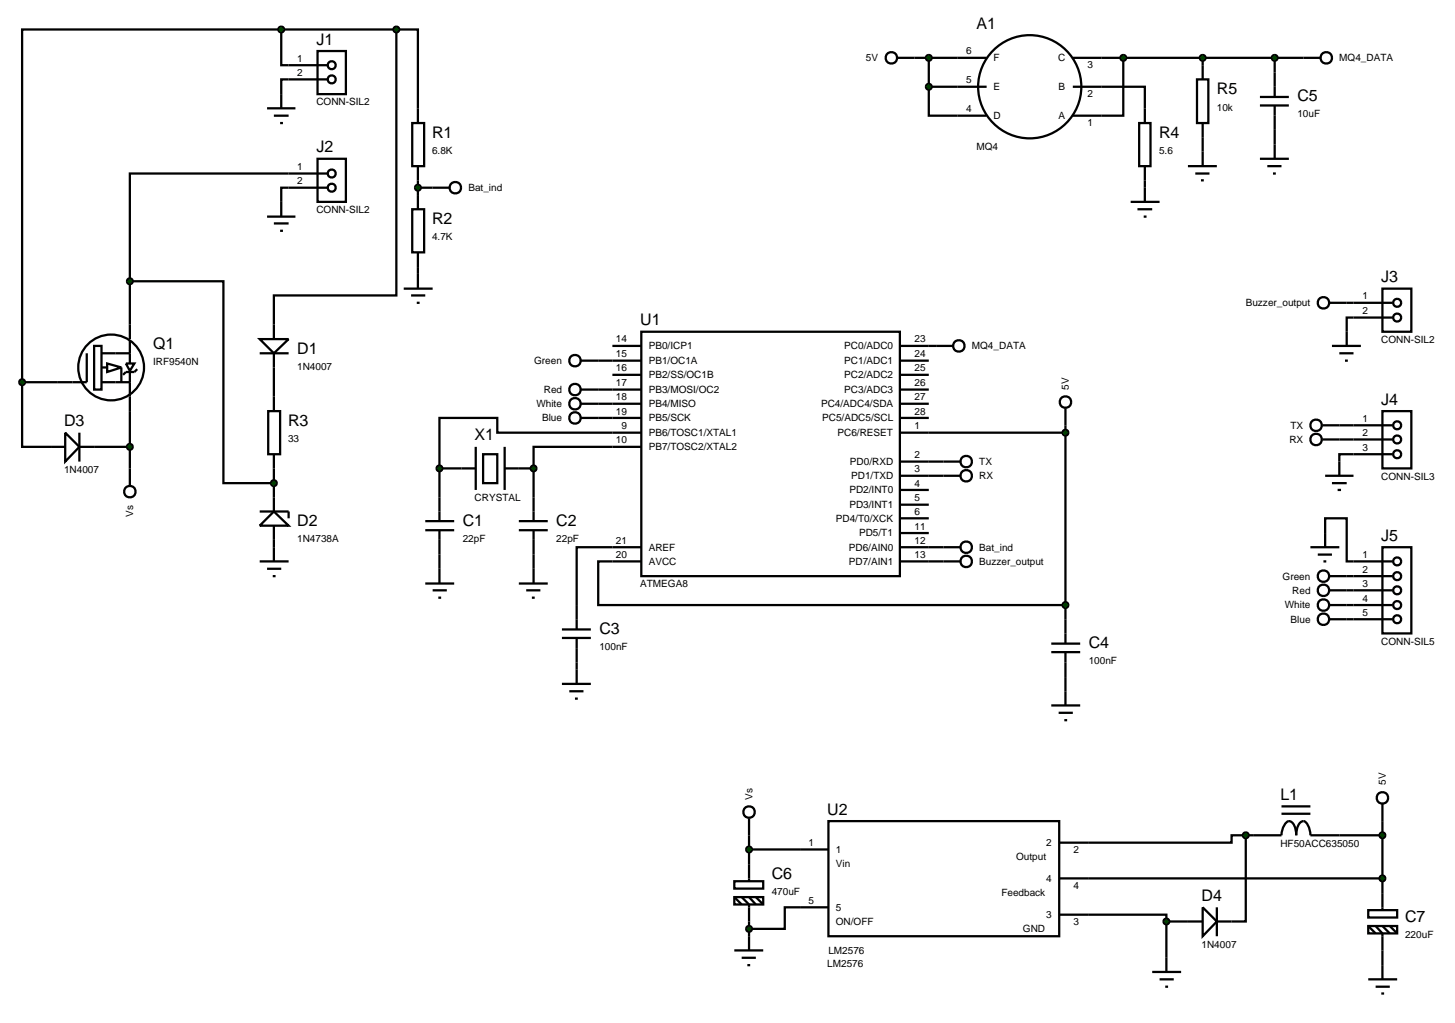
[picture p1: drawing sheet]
<svg xmlns="http://www.w3.org/2000/svg" width="257mm" height="180mm" viewBox="0 0 257 180" stroke-linecap="round" stroke-linejoin="round" font-family="sans-serif">
<g fill="none" stroke="#000" stroke-width=".4">
<path d="M47.1 19.1h5M49.6 5.2v6.3h8.1M49.6 5.2h-45.7v62.2M49.6 5.2h20.3M56 9h5v7.6h-5zM57.7 14h-8.1v5.1M69.9 5.2h3.8v13.9M69.9 5.2v46.9h-21.6v7.7M161.3 10.2h12.7M163.8 15.3v5.1h10.2M163.8 10.2v5.1M163.8 15.3h10.2"/>
<path d="M189.2 15.3h12.7v3.8M189.2 10.2h40.7M198.1 10.2v10.2h-8.9M212.1 10.2v1.3M224.8 10.2v2.6M47.1 38.2h5M48.3 20.4h2.6M48.3 39.4h2.6M49.4 21.7h.5M56 28h5v7.6h-5zM57.7 33.1h-8.1v5.1M57.7 30.6h-34.8v19"/>
<path d="M73.7 31.8v2.6M73.7 33.1h5.6M201.9 31.8v1.3M212.1 24.2v2.5M224.8 22.9v2.6M22.9 49.6h16.5v35.6h8.9M22.9 49.6v10.2M45.8 59.8h5.1l-2.6 2.5zM49.4 40.7h.5M71.2 50.9h5.1M72.5 52.1h2.5M73.5 53.4h.5"/>
<path d="M73.7 47.1v3.8M113.1 58.5h45.6v43.1h-45.6zM237.5 53.4h8.1M243.8 50.9h5.1v7.6h-5.1zM245.6 56h-8.1v2.5M3.9 67.4v11.4h7.6M11.5 76.3l2.5 2.5-2.5 2.6zM14 78.8h8.9M14 76.3v5.1M15.3 62.3v5.1h-11.4M16.6 61h1.3v7.7h-1.3zM17.9 67.4h5"/>
<path d="M17.9 62.3h5M17.9 64.8h1M18.9 64.1l2.5 .7-2.5 .8zM21.4 64.8v2.6M22.2 64.1h1.5l-.8 1.3zM22.9 60v4.1M22.9 65.6v20.1M24.2 65.1l-.5 .5h-1.5l-.5 .5M45.8 62.3h5.1M48.3 62.3v7.6M83.9 78.8v7.6M89 78.8v7.6"/>
<path d="M105.5 68.7h7.6M105.5 63.6h7.6M105.5 71.2h7.6M105.5 73.7h7.6M108 61h5.1M108 66.1h5.1M113.1 78.8h-19v3.8M113.1 76.3h-25.4v-2.6h-10.2v8.9M158.7 68.7h5.1M158.7 63.6h5.1M158.7 71.2h5.1M158.7 73.7h5.1"/>
<path d="M158.7 61h6.4M158.7 76.3h29.2M158.7 66.1h5.1M187.9 75v34.2M236.2 75h9.4M236.2 77.5h9.4M243.8 72.5h5.1v10.1h-5.1zM45.8 99h5.1M45.8 90.2h5.1v1.2M48.3 90.2l2.6 2.5h-5.1zM48.3 82.6v7.6M48.3 92.7v6.3"/>
<path d="M77.5 82.6h6.4M77.5 82.6v5.1M77.5 97.8v2.5M85.2 80.1h2.5v5.1h-2.5zM89 82.6h5.1M94.1 82.6v5.1M94.1 97.8v2.5M113.1 96.5h-11.4v10.2M113.1 99h-7.6v7.7h82.4M158.7 96.5h7.7M158.7 99h7.7M158.7 81.4h7.7"/>
<path d="M158.7 83.9h7.7M158.7 86.4h5.1M158.7 89h5.1M158.7 91.4h5.1M158.7 94h5.1M233.7 94v-2.6h3.8v7.6h8.1M243.8 96.5h5.1v15.2h-5.1zM245.6 80.1h-9.4v1.3M47.1 100.3h2.5M48.1 101.6h.5M101.7 116.8v1.3M187.9 119.4v2.5"/>
<path d="M237.5 101.6h8.1M237.5 104.1h8.1M237.5 106.7h8.1M237.5 109.2h8.1M132.1 147.3v5.1M132.1 149.8h9M141.1 160h-2.7v3.8h-6.3M191.9 154.9h51.9M219.7 147.3v15.2h-2.5M219.7 147.3h-2.5v1.3h-25.3M219.7 147.3h1.3M236.2 147.3h7.6"/>
<path d="M243.8 144.8v12.7M132.1 162.5v2.6M191.9 161.3h13.8v1.2M205.7 162.5v6.4M205.7 162.5h3.8M243.8 167.6v2.6"/>
<circle cx="58.5" cy="14" r=".7"/>
<circle cx="58.5" cy="11.5" r=".7"/>
<circle cx="181.6" cy="15.3" r="9.1"/>
<circle cx="58.5" cy="30.6" r=".7"/>
<circle cx="58.5" cy="33.1" r=".7"/>
<circle cx="80.3" cy="33.1" r="1.01"/>
<circle cx="246.4" cy="56" r=".7"/>
<circle cx="246.4" cy="53.4" r=".7"/>
<circle cx="19.6" cy="64.8" r="5.8"/>
<circle cx="246.4" cy="77.5" r=".7"/>
<circle cx="246.4" cy="75" r=".7"/>
<circle cx="22.9" cy="86.7" r="1.01"/>
<circle cx="246.4" cy="99" r=".7"/>
<circle cx="246.4" cy="80.1" r=".7"/>
<circle cx="246.4" cy="101.6" r=".7"/>
<circle cx="246.4" cy="109.2" r=".7"/>
<circle cx="246.4" cy="106.7" r=".7"/>
<circle cx="246.4" cy="104.1" r=".7"/>
</g>
<path d="M22.5 78.5l.4-.2-.5 .5zM22.9 78.3l.3 .1 .2 .4zM22.9 79.3l.5-.5-.2 .4zM22.4 78.8l.5 .5-.4-.2z" fill="#004000" stroke="#000" stroke-width=".4"/>
<path d="M22.4 78.8l.5-.5 .5 .5-.5 .5z" fill="#004000"/>
<g fill="none" stroke="#000" stroke-width=".4">
<path d="M158.2 10.2h3.1"/>
<circle cx="157.2" cy="10.2" r="1.01"/>
</g>
<g fill="#004000" stroke="#000" stroke-width=".4">
<path d="M163.5 9.8l.3-.1-.5 .5zM163.8 9.7l.3 .1 .2 .4zM164.3 10.2l-.1 .3-.4 .2zM163.3 10.2l.5 .5-.4-.2z"/>
<path d="M163.5 14.9l.3-.1-.5 .5zM163.8 14.8l.3 .1 .2 .4zM164.3 15.3l-.2 .4-.3 .1zM163.3 15.3l.5 .5-.4-.2z"/>
</g>
<g fill="#004000">
<path d="M163.3 10.2l.5-.5 .5 .5-.5 .5z"/>
<path d="M163.3 15.3l.5-.5 .5 .5-.5 .5z"/>
</g>
<path d="M73.7 19.1v2.6M72.7 21.7h2.1v7.6h-2.1zM72.7 36.9h2.1v7.6h-2.1zM73.7 29.3v2.5M73.7 34.4v2.5M73.7 44.5v2.6M47.3 72.5h2.1v7.6h-2.1zM48.3 69.9v2.6M48.3 80.1v2.5" fill="none" stroke="#000" stroke-width=".4"/>
<path d="M73.4 32.7l.3-.1-.5 .5zM73.7 32.6l.3 .1 .2 .4zM73.7 33.6l.5-.5-.2 .4zM73.2 33.1l.5 .5-.4-.2z" fill="#004000" stroke="#000" stroke-width=".4"/>
<path d="M73.7 32.6l.5 .5-.5 .5-.5-.5z" fill="#004000"/>
<path d="M201.9 19.1v2.6M211.1 14h2v7.7h-2zM212.1 11.5v2.5M200.9 21.7h2v7.6h-2zM201.9 29.3v2.5M212.1 21.7v2.5" fill="none" stroke="#000" stroke-width=".4"/>
<path d="M197.7 9.9l.4-.2-.5 .5zM198.1 9.7l.3 .1 .2 .4zM198.6 10.2l-.1 .3-.4 .2zM197.6 10.2l.5 .5-.4-.2z" fill="#004000" stroke="#000" stroke-width=".4"/>
<path d="M197.6 10.2l.5-.5 .5 .5-.5 .5z" fill="#004000"/>
<g fill="none" stroke="#000" stroke-width=".4">
<path d="M222.2 17.1h5.1M222.2 18.6h5.1M224.8 12.8v4.3M224.8 18.6v4.3M199.4 35.6h5.1M200.6 36.9h2.6M201.7 38.2h.5M201.9 33.1v2.5M209.5 29.3h5.1M210.8 30.6h2.5M211.8 31.8h.5M212.1 26.7v2.6"/>
<path d="M222.2 28h5.1M223.5 29.3h2.5M224.5 30.6h.5M224.8 25.5v2.5M75 91.9h5.1M75 93.5h5.1M77.5 87.7v4.2M77.5 93.5v4.3M91.5 91.9h5.1M91.5 93.5h5.1M94.1 87.7v4.2M94.1 93.5v4.3"/>
</g>
<path d="M211.7 9.9l.4-.2-.5 .5zM212.1 9.7l.3 .1 .2 .4zM212.6 10.2l-.1 .3-.4 .2zM211.6 10.2l.5 .5-.4-.2z" fill="#004000" stroke="#000" stroke-width=".4"/>
<path d="M211.6 10.2l.5-.5 .5 .5-.5 .5z" fill="#004000"/>
<g fill="none" stroke="#000" stroke-width=".4">
<path d="M229.9 10.2h3"/>
<circle cx="233.9" cy="10.2" r="1.01"/>
</g>
<g fill="#004000" stroke="#000" stroke-width=".4">
<path d="M224.4 9.9l.4-.2-.5 .5zM224.8 9.7l.3 .1 .2 .4zM225.3 10.2l-.1 .3-.4 .2zM224.3 10.2l.5 .5-.4-.2z"/>
<path d="M93.8 82.2l.3-.1-.5 .5zM94.1 82.1l.3 .1 .2 .4zM94.1 83.1l.5-.5-.2 .4zM93.6 82.6l.5 .5-.4-.2z"/>
</g>
<g fill="#004000">
<path d="M224.3 10.2l.5-.5 .5 .5-.5 .5z"/>
<path d="M94.1 82.1l.5 .5-.5 .5-.5-.5z"/>
</g>
<g fill="none" stroke="#000" stroke-width=".4">
<path d="M102.4 68.7h3.1M102.4 63.6h3.1M102.4 71.2h3.1M102.4 73.7h3.1M166.4 96.5h3M166.4 99h3M75 102.9h5.1M76.3 104.1h2.5M77.3 105.4h.5M77.5 100.3v2.6M91.5 102.9h5.1M92.8 104.1h2.5"/>
<path d="M93.8 105.4h.5M94.1 100.3v2.6"/>
<circle cx="101.4" cy="68.7" r="1.01"/>
<circle cx="101.4" cy="73.7" r="1.01"/>
<circle cx="101.4" cy="63.6" r="1.01"/>
<circle cx="101.4" cy="71.2" r="1.01"/>
<circle cx="170.4" cy="96.5" r="1.01"/>
<circle cx="170.4" cy="99" r="1.01"/>
</g>
<path d="M77.2 82.2l.3-.1-.5 .5zM77.5 82.1l.4 .2 .1 .3zM77.5 83.1l.5-.5-.1 .3zM77 82.6l.5 .5-.4-.2z" fill="#004000" stroke="#000" stroke-width=".4"/>
<path d="M77.5 82.1l.5 .5-.5 .5-.5-.5z" fill="#004000"/>
<g fill="none" stroke="#000" stroke-width=".4">
<path d="M234.4 53.4h3.1M237.5 58.5v2.5M165.1 61h3M233.2 75h3M233.2 77.5h3M234.9 61h5.1M236.2 62.3h2.5M237.2 63.6h.5M166.4 81.4h3M166.4 83.9h3M231.1 96.5h5.1M232.4 97.8h2.5"/>
<path d="M233.4 99h.5M233.7 83.9h5M233.7 94v2.5M234.9 85.2h2.6M235.9 86.4h.6M236.2 81.4v2.5M99.1 111h5.1M99.1 112.5h5.1M101.7 106.7v4.3M101.7 112.5v4.3M101.7 118.1v2.5M185.4 113.5h5.1"/>
<path d="M185.4 115h5.1M187.9 109.2v4.3M187.9 115v4.4M234.4 101.6h3.1M234.4 104.1h3.1M234.4 106.7h3.1M234.4 109.2h3.1M99.1 120.6h5.1M100.4 121.9h2.5M101.4 123.2h.5"/>
<circle cx="233.4" cy="53.4" r="1.01"/>
<circle cx="169.1" cy="61" r="1.01"/>
<circle cx="232.1" cy="75" r="1.01"/>
<circle cx="232.1" cy="77.5" r="1.01"/>
<circle cx="170.4" cy="83.9" r="1.01"/>
<circle cx="170.4" cy="81.4" r="1.01"/>
<circle cx="233.4" cy="101.6" r="1.01"/>
<circle cx="233.4" cy="109.2" r="1.01"/>
<circle cx="233.4" cy="106.7" r="1.01"/>
<circle cx="233.4" cy="104.1" r="1.01"/>
</g>
<path d="M187.6 106.3l.3-.1-.5 .5zM187.9 106.2l.4 .2 .1 .3zM188.4 106.7l-.1 .3-.4 .2zM187.4 106.7l.5 .5-.4-.2z" fill="#004000" stroke="#000" stroke-width=".4"/>
<path d="M187.9 106.2l.5 .5-.5 .5-.5-.5z" fill="#004000"/>
<g fill="none" stroke="#000" stroke-width=".4">
<path d="M187.9 72v3M185.4 124.4h5.1M186.7 125.7h2.5M187.7 127h.5M187.9 121.9v2.5"/>
<circle cx="187.9" cy="70.9" r="1.01"/>
</g>
<path d="M187.5 76l.4-.2-.5 .5zM187.9 75.8l.4 .2 .1 .3zM188.4 76.3l-.1 .3-.4 .2zM187.4 76.3l.5 .5-.4-.2z" fill="#004000" stroke="#000" stroke-width=".4"/>
<path d="M187.4 76.3l.5-.5 .5 .5-.5 .5z" fill="#004000"/>
<g fill="none" stroke="#000" stroke-width=".4">
<path d="M129.5 155.4h5.1v1.3h-5.1zM129.5 158.2h5.1v1.3h-5.1zM129.5 158.2l1.3 1.3M130.8 158.2l1.3 1.3v3M132.1 144.3v3M132.1 152.4v3M132.1 158.2l1.2 1.3M133.3 158.2l1.3 1.3M141.1 149.8h5M141.1 160h5M146.1 144.8h40.7v20.3h-40.7zM186.8 148.6h5.1"/>
<path d="M186.8 154.9h5.1M129.5 167.6h5.1M130.8 168.9h2.5M131.8 170.2h.5M132.1 165.1v2.5M186.8 161.3h5.1"/>
<circle cx="132.1" cy="143.2" r="1.01"/>
</g>
<path d="M131.7 149.5l.4-.2-.5 .5zM132.1 149.3l.4 .2 .1 .3zM132.6 149.8l-.2 .4-.3 .1zM131.6 149.8l.5 .5-.3-.1z" fill="#004000" stroke="#000" stroke-width=".4"/>
<path d="M131.6 149.8l.5-.5 .5 .5-.5 .5z" fill="#004000"/>
<g fill="none" stroke="#000" stroke-width=".4">
<path d="M212.1 160l2.5 2.5-2.5 2.6zM214.6 160v5.1M221 147.3h5a2.6 2.6 0 0 1 1.3-2.5 1.44 1.44 0 0 1 1.1 1.3l.2 1.2a2.98 2.98 0 0 1 .9-2.4 .85 .85 0 0 1 1.2 .7l.3 1.1 .1 .6h5.1M226 143.5h5.1M226 142.2h5.1M243.8 141.7v3.1M243.8 157.5v3M203.2 171.4h5.1M204.5 172.7h2.5M205.5 174h.5M205.7 168.9v2.5M209.5 162.5h2.6"/>
<path d="M214.6 162.5h2.6M241.3 160.5h5.1v1.3h-5.1zM241.3 163.3h5.1v1.3h-5.1zM241.3 163.3l1.3 1.3M241.3 172.7h5.1M242.6 163.3l1.2 1.3v3M242.6 174h2.5M243.6 175.2h.5M243.8 170.2v2.5M243.8 163.3l1.3 1.3M245.1 163.3l1.3 1.3"/>
<circle cx="243.8" cy="140.7" r="1.01"/>
</g>
<g fill="#004000" stroke="#000" stroke-width=".4">
<path d="M243.4 147l.4-.2-.5 .5zM243.8 146.8l.3 .1 .2 .4zM244.3 147.3l-.1 .3-.4 .2zM243.3 147.3l.5 .5-.4-.2z"/>
<path d="M69.5 4.9l.4-.2-.5 .5zM69.9 4.7l.4 .2 .1 .3zM69.9 5.7l.5-.5-.1 .3zM69.4 5.2l.5 .5-.3-.1z"/>
<path d="M219.3 147l.4-.2-.5 .5zM219.7 146.8l.3 .1 .2 .4zM220.2 147.3l-.1 .3-.4 .2zM219.2 147.3l.5 .5-.4-.2z"/>
<path d="M243.5 154.5l.3-.1-.5 .5zM243.8 154.4l.4 .2 .1 .3zM243.8 155.4l.5-.5-.2 .4zM243.3 154.9l.5 .5-.3-.1z"/>
<path d="M205.3 162.2l.4-.2-.5 .5zM205.7 162l.4 .2 .1 .3zM205.7 163l.5-.5-.2 .4zM205.2 162.5l.5 .5-.3-.1z"/>
<path d="M131.7 163.5l.4-.2-.5 .5zM132.1 163.3l.4 .2 .1 .3zM132.6 163.8l-.2 .4-.3 .1zM131.6 163.8l.5 .5-.3-.1z"/>
<path d="M48 84.8l.3-.1-.5 .5zM48.3 84.7l.4 .2 .1 .3zM48.3 85.7l.5-.5-.2 .4zM47.8 85.2l.5 .5-.4-.2z"/>
<path d="M22.5 49.3l.4-.2-.5 .5zM22.9 49.1l.3 .1 .2 .4zM23.4 49.6l-.1 .3-.4 .2zM22.4 49.6l.5 .5-.4-.2z"/>
<path d="M49.2 4.9l.4-.2-.5 .5zM49.6 4.7l.3 .1 .2 .4zM49.6 5.7l.5-.5-.2 .4zM49.1 5.2l.5 .5-.4-.2z"/>
<path d="M3.5 67.1l.4-.2-.5 .5zM3.9 66.9l.3 .1 .2 .4zM3.9 67.9l.5-.5-.2 .4zM3.4 67.4l.5 .5-.4-.2z"/>
</g>
<g fill="#004000">
<path d="M243.3 147.3l.5-.5 .5 .5-.5 .5z"/>
<path d="M69.4 5.2l.5-.5 .5 .5-.5 .5z"/>
<path d="M219.2 147.3l.5-.5 .5 .5-.5 .5z"/>
<path d="M243.8 154.4l.5 .5-.5 .5-.5-.5z"/>
<path d="M205.2 162.5l.5-.5 .5 .5-.5 .5z"/>
<path d="M131.6 163.8l.5-.5 .5 .5-.5 .5z"/>
<path d="M48.3 84.7l.5 .5-.5 .5-.5-.5z"/>
<path d="M22.4 49.6l.5-.5 .5 .5-.5 .5z"/>
<path d="M49.1 5.2l.5-.5 .5 .5-.5 .5z"/>
<path d="M3.4 67.4l.5-.5 .5 .5-.5 .5z"/>
</g>
<g font-size="2.8">
<text x="172.2" y="5.1">A1</text>
<text x="55.8" y="7.9">J1</text>
<text x="214.6" y="16.6">R5</text>
<text x="228.8" y="17.9">C5</text>
<text x="55.8" y="26.9">J2</text>
<text x="76.2" y="24.3">R1</text>
<text x="204.4" y="24.3">R4</text>
<text x="76.2" y="39.5">R2</text>
<text x="243.6" y="49.8">J3</text>
<text x="112.9" y="57.4">U1</text>
<text x="27" y="61.6">Q1</text>
<text x="52.4" y="62.4">D1</text>
<text x="243.6" y="71.4">J4</text>
<text x="11.3" y="75.2">D3</text>
<text x="50.8" y="75.1">R3</text>
<text x="83.7" y="77.7">X1</text>
<text x="52.4" y="92.8">D2</text>
<text x="81.6" y="92.8">C1</text>
<text x="98.1" y="92.8">C2</text>
<text x="243.6" y="95.4">J5</text>
<text x="105.7" y="111.8">C3</text>
<text x="192" y="114.3">C4</text>
<text x="145.9" y="143.7">U2</text>
<text x="225.8" y="141.1">L1</text>
<text x="136.1" y="155">C6</text>
<text x="211.9" y="158.9">D4</text>
<text x="247.8" y="162.6">C7</text>
</g>
<g font-size="1.8">
<text x="52.4" y="10.9">1</text>
<text x="152.7" y="10.8">5V</text>
<text x="170.4" y="9.6">6</text>
<text x="175.2" y="10.8">F</text>
<text x="186.6" y="10.8">C</text>
<text x="191.8" y="12">3</text>
<text x="236.2" y="10.8">MQ4_DATA</text>
<text x="52.4" y="13.4">2</text>
<text x="170.4" y="14.7">5</text>
<text x="175.2" y="15.9">E</text>
<text x="186.7" y="15.9">B</text>
<text x="191.8" y="17.1">2</text>
<text x="55.8" y="18.6">CONN-SIL2</text>
<text x="170.4" y="19.8">4</text>
<text x="175.2" y="21">D</text>
<text x="186.7" y="21">A</text>
<text x="191.8" y="22.2">1</text>
<text x="214.6" y="19.5">10k</text>
<text x="228.8" y="20.7">10uF</text>
<text x="52.4" y="30">1</text>
<text x="76.2" y="27.1">6.8K</text>
<text x="172.2" y="26.5">MQ4</text>
<text x="204.4" y="27.1">5.6</text>
<text x="52.4" y="32.5">2</text>
<text x="82.6" y="33.7">Bat_ind</text>
<text x="55.8" y="37.6">CONN-SIL2</text>
<text x="76.2" y="42.3">4.7K</text>
<text x="219.7" y="54">Buzzer_output</text>
<text x="240.3" y="52.8">1</text>
<text x="240.3" y="55.4">2</text>
<text x="27" y="64.4">IRF9540N</text>
<text x="52.4" y="65.2">1N4007</text>
<text x="94.2" y="64.2">Green</text>
<text x="108.6" y="60.4">14</text>
<text x="108.6" y="63">15</text>
<text x="108.6" y="65.5">16</text>
<text x="114.4" y="61.6">PB0/ICP1</text>
<text x="114.4" y="64.2">PB1/OC1A</text>
<text x="148.9" y="61.6">PC0/ADC0</text>
<text x="148.9" y="64.2">PC1/ADC1</text>
<text x="161.3" y="60.4">23</text>
<text x="161.3" y="63">24</text>
<text x="161.3" y="65.5">25</text>
<text x="171.4" y="61.6">MQ4_DATA</text>
<text x="243.6" y="60.5">CONN-SIL2</text>
<text x="94.6" y="71.8">White</text>
<text x="95.9" y="69.3">Red</text>
<text x="108.6" y="68.1">17</text>
<text x="108.6" y="70.6">18</text>
<text x="114.4" y="66.7">PB2/SS/OC1B</text>
<text x="114.4" y="69.3">PB3/MOSI/OC2</text>
<text x="114.4" y="71.8">PB4/MISO</text>
<text x="144.8" y="71.8">PC4/ADC4/SDA</text>
<text x="148.9" y="66.7">PC2/ADC2</text>
<text x="148.9" y="69.3">PC3/ADC3</text>
<text x="161.3" y="68.1">26</text>
<text x="161.3" y="70.6">27</text>
<text x="188.5" y="68.7" transform="rotate(-90 188.5 68.7)">5V</text>
<text x="50.8" y="77.9">33</text>
<text x="95.6" y="74.3">Blue</text>
<text x="108.6" y="73.1">19</text>
<text x="109.6" y="75.7">9</text>
<text x="114.4" y="74.3">PB5/SCK</text>
<text x="114.4" y="76.9">PB6/TOSC1/XTAL1</text>
<text x="145" y="74.3">PC5/ADC5/SCL</text>
<text x="147.7" y="76.9">PC6/RESET</text>
<text x="161.3" y="75.7">1</text>
<text x="161.3" y="73.1">28</text>
<text x="227.6" y="75.6">TX</text>
<text x="240.3" y="74.4">1</text>
<text x="240.3" y="76.9">2</text>
<text x="11.3" y="83.4">1N4007</text>
<text x="108.6" y="78.2">10</text>
<text x="114.4" y="79.4">PB7/TOSC2/XTAL2</text>
<text x="149.9" y="82">PD0/RXD</text>
<text x="161.3" y="80.8">2</text>
<text x="161.3" y="83.3">3</text>
<text x="172.7" y="82">TX</text>
<text x="227.4" y="78.1">RX</text>
<text x="240.3" y="79.5">3</text>
<text x="83.7" y="88.4">CRYSTAL</text>
<text x="149.8" y="87">PD2/INT0</text>
<text x="149.8" y="89.6">PD3/INT1</text>
<text x="150.1" y="84.5">PD1/TXD</text>
<text x="161.3" y="85.8">4</text>
<text x="161.3" y="88.4">5</text>
<text x="172.7" y="84.5">RX</text>
<text x="243.6" y="84.6">CONN-SIL3</text>
<text x="23.5" y="91.1" transform="rotate(-90 23.5 91.1)">Vs</text>
<text x="52.4" y="95.6">1N4738A</text>
<text x="81.6" y="95.6">22pF</text>
<text x="98.1" y="95.6">22pF</text>
<text x="108.6" y="95.9">21</text>
<text x="147.4" y="92">PD4/T0/XCK</text>
<text x="151.5" y="94.6">PD5/T1</text>
<text x="161.3" y="90.8">6</text>
<text x="161.3" y="93.4">11</text>
<text x="161.3" y="95.9">12</text>
<text x="108.6" y="98.4">20</text>
<text x="114.4" y="97.1">AREF</text>
<text x="114.4" y="99.6">AVCC</text>
<text x="149.7" y="97.1">PD6/AIN0</text>
<text x="149.7" y="99.6">PD7/AIN1</text>
<text x="161.3" y="98.4">13</text>
<text x="172.7" y="97.1">Bat_ind</text>
<text x="172.7" y="99.6">Buzzer_output</text>
<text x="240.3" y="98.4">1</text>
<text x="240.3" y="101">2</text>
<text x="112.9" y="103.6">ATMEGA8</text>
<text x="226.2" y="102.2">Green</text>
<text x="226.6" y="107.3">White</text>
<text x="227.9" y="104.7">Red</text>
<text x="240.3" y="103.5">3</text>
<text x="240.3" y="106.1">4</text>
<text x="227.6" y="109.8">Blue</text>
<text x="240.3" y="108.6">5</text>
<text x="243.6" y="113.7">CONN-SIL5</text>
<text x="105.7" y="114.6">100nF</text>
<text x="192" y="117.1">100nF</text>
<text x="132.7" y="141" transform="rotate(-90 132.7 141)">Vs</text>
<text x="244.4" y="138.4" transform="rotate(-90 244.4 138.4)">5V</text>
<text x="142.6" y="149.2">1</text>
<text x="184.5" y="149.2">2</text>
<text x="225.8" y="149.3">HF50ACC635050</text>
<text x="147.4" y="152.9">Vin</text>
<text x="147.4" y="150.4">1</text>
<text x="179.2" y="151.6">Output</text>
<text x="184.5" y="155.5">4</text>
<text x="189.3" y="150.4">2</text>
<text x="136.1" y="157.8">470uF</text>
<text x="142.6" y="159.4">5</text>
<text x="147.4" y="160.6">5</text>
<text x="176.6" y="158">Feedback</text>
<text x="184.5" y="161.9">3</text>
<text x="189.3" y="156.7">4</text>
<text x="147.4" y="163.1">ON/OFF</text>
<text x="180.4" y="164.3">GND</text>
<text x="189.3" y="163.1">3</text>
<text x="211.9" y="167.1">1N4007</text>
<text x="247.8" y="165.4">220uF</text>
<text x="145.9" y="170.5">LM2576</text>
<text x="146.1" y="168.2">LM2576</text>
</g>
</svg>
